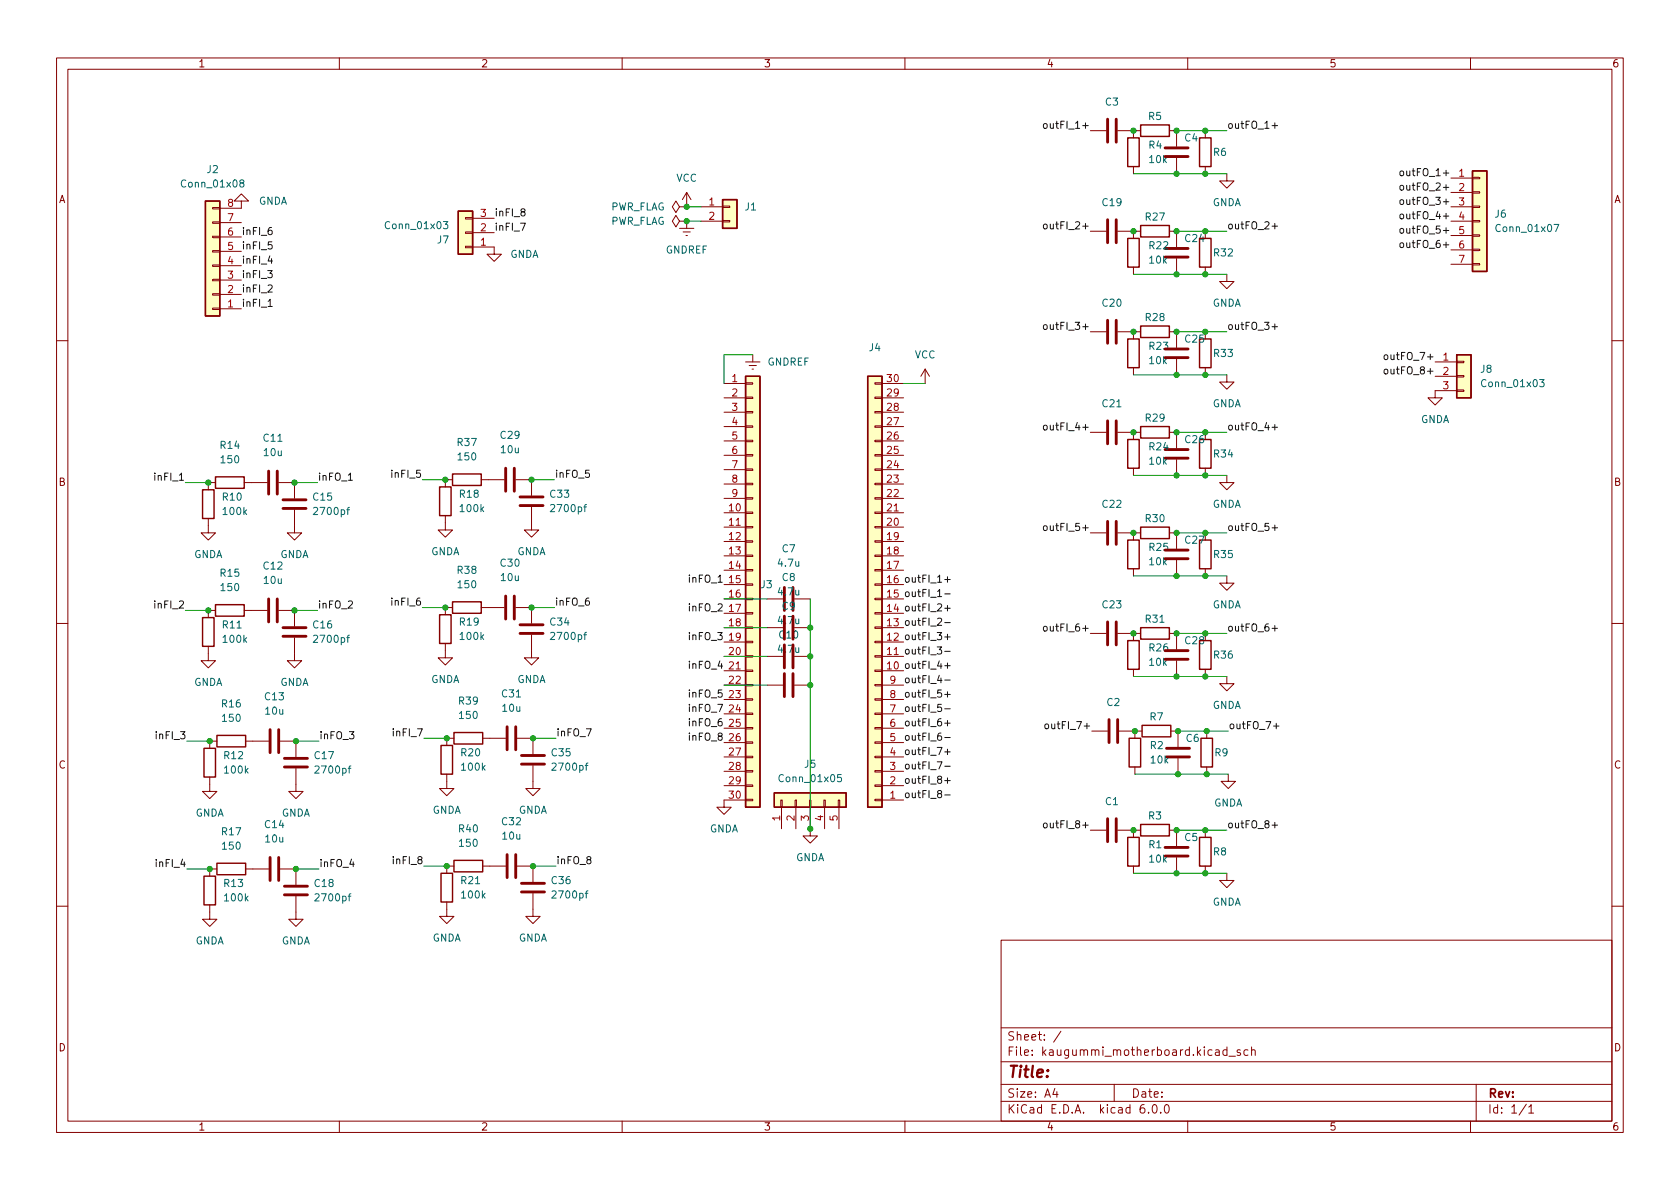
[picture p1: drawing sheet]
<svg xmlns="http://www.w3.org/2000/svg" width="297mm" height="210mm" viewBox="0 0 297 210" stroke-linecap="round" stroke-linejoin="round" font-family="sans-serif">
<g fill="none" stroke="#840000" stroke-width=".18">
<path d="M10 10.2h277v190.1h-277zM12 12.2h273v186.1h-273zM60 10.2v2M110 10.2v2M160 10.2v2M210 10.2v2M260 10.2v2M37.6 36.7h1.3v.3h-1.3zM37.6 39.2h1.3v.3h-1.3zM38.9 39.4h3.8M42.7 35.6h1.2l-1.2-1.3-1.3 1.3h1.3v1.2h-3.8M82.3 38.5h1.3v.2h-1.3z"/>
<path d="M83.6 38.6h3.8M120.1 36.6l-.6-1-.6 1 .6 1 .6-1h1.3M120.1 39.1l-.6-1-.6 1 .6 1 .6-1h1.3M121.4 36.6h.1M121.4 39.1h.1M121.4 34v2.6M121.4 39.1v1.3M121.4 34l-.8 1.3M121.4 34l.8 1.3M124 36.6h3.8M124 39.1h3.8M127.8 39h1.2v.2h-1.2z"/>
<path d="M127.8 36.4h1.2v.3h-1.2zM192.8 23.1h2.8M197.6 23.1h4.1M200.4 23.1v1.3M200.4 29.5v1.2M206.8 23.1h1.2v2.8M208 27.9v2.8M213.1 23.1v1.3M213.1 29.5v1.2M216.9 30.7v1.3h1.3l-1.3 1.3-1.3-1.3h1.3M256.5 36.6h3.8M256.5 39.1h3.8"/>
<path d="M256.5 31.5h3.8M256.5 34h3.8M260.3 39h1.3v.2h-1.3zM260.3 36.4h1.3v.3h-1.3zM260.3 33.9h1.3v.3h-1.3zM260.3 31.4h1.3v.2h-1.3zM37.6 41.8h1.3v.2h-1.3zM37.6 44.3h1.3v.3h-1.3zM37.6 46.9h1.3v.2h-1.3zM37.6 49.4h1.3v.3h-1.3zM37.6 51.9h1.3v.3h-1.3zM37.6 54.5h1.3v.2h-1.3z"/>
<path d="M38.9 54.6h3.8M38.9 52.1h3.8M38.9 49.5h3.8M38.9 47h3.8M38.9 44.4h3.8M38.9 41.9h3.8M82.3 41h1.3v.3h-1.3zM82.3 43.6h1.3v.2h-1.3zM83.6 43.7h3.8v1.3h1.2l-1.2 1.2-1.3-1.2h1.3M83.6 41.1h3.8M120.1 40.4h2.6M120.8 41h1.2"/>
<path d="M121.3 41.7h.2M192.8 58.7h2.8M192.8 40.9h2.8M197.6 58.7h4.1M197.6 40.9h4.1M200.4 40.9v1.3M200.4 47.2v1.3M200.4 58.7v1.2M206.8 40.9h1.2v2.8M206.8 58.7h1.2v2.8M208 45.7v2.8M213.1 47.2v1.3"/>
<path d="M216.9 48.5v1.3h1.3l-1.3 1.2-1.3-1.2h1.3M256.5 41.7h3.8M256.5 44.2h3.8M256.5 46.7h3.8M260.3 46.6h1.3v.3h-1.3zM260.3 44.1h1.3v.2h-1.3zM260.3 41.5h1.3v.3h-1.3zM10 60.2h2M128 67.8h3.8M128 70.4h3.8M128 72.9h3.8M128 75.4h3.8"/>
<path d="M128 78h3.8M131.8 77.8h1.3v.3h-1.3zM131.8 75.3h1.3v.3h-1.3zM131.8 72.8h1.3v.2h-1.3zM131.8 70.2h1.3v.3h-1.3zM131.8 67.7h1.3v.2h-1.3zM131.8 64h2.6M132.5 64.6h1.2M133 65.3h.2M133.1 62.7v1.3M154.7 67.7h1.3v.2h-1.3zM154.7 70.2h1.3v.3h-1.3z"/>
<path d="M154.7 72.8h1.3v.2h-1.3zM154.7 75.3h1.3v.3h-1.3zM154.7 77.8h1.3v.3h-1.3zM156 67.8h3.8M156 70.4h3.8M156 72.9h3.8M156 75.4h3.8M156 78h3.8M163.6 65.3l-.8 1.2M163.6 65.3v2.5M163.6 65.3l.7 1.2M192.8 76.4h2.8"/>
<path d="M197.6 76.4h4.1M200.4 65v1.3M200.4 76.4v1.3M206.8 76.4h1.2v2.8M208 63.5v2.8M213.1 65v1.3M216.9 66.3v1.3h1.3l-1.3 1.2-1.3-1.2h1.3M253.7 64h3.9M253.7 66.5h3.9M257.6 69h1.2v.2h-1.2zM257.6 66.4h1.2v.3h-1.2zM257.6 63.9h1.2v.2h-1.2z"/>
<path d="M257.6 69.1h-3.9v1.3h1.3l-1.3 1.2-1.2-1.2h1.2M285 60.2h2M36.8 91.7v2.5h1.3l-1.3 1.3-1.2-1.3h1.2M38.1 85.3h-1.3v1.3M43.2 85.3h4M49.3 85.3h2.8v2.8M52.1 90.2v4h1.2l-1.2 1.3-1.3-1.3h1.3M78.7 91.2v2.5h1.3l-1.3 1.3-1.2-1.3h1.2M80 84.8h-1.3v1.3M85.1 84.8h4.1M91.2 84.8h2.8v2.8M94 89.7v4h1.2l-1.2 1.3-1.3-1.3h1.3"/>
<path d="M128 90.7h3.8M128 93.2h3.8M128 95.8h3.8M128 98.3h3.8M128 80.5h3.8M128 83.1h3.8M128 85.6h3.8M128 88.1h3.8M131.8 98.2h1.3v.2h-1.3zM131.8 95.6h1.3v.3h-1.3zM131.8 93.1h1.3v.2h-1.3zM131.8 90.5h1.3v.3h-1.3z"/>
<path d="M131.8 88h1.3v.3h-1.3zM131.8 85.5h1.3v.2h-1.3zM131.8 82.9h1.3v.3h-1.3zM131.8 80.4h1.3v.2h-1.3zM154.7 80.4h1.3v.2h-1.3zM154.7 82.9h1.3v.3h-1.3zM154.7 85.5h1.3v.2h-1.3zM154.7 88h1.3v.3h-1.3zM154.7 90.5h1.3v.3h-1.3zM154.7 93.1h1.3v.2h-1.3zM154.7 95.6h1.3v.3h-1.3zM154.7 98.2h1.3v.2h-1.3z"/>
<path d="M156 90.7h3.8M156 93.2h3.8M156 95.8h3.8M156 98.3h3.8M156 80.5h3.8M156 83.1h3.8M156 85.6h3.8M156 88.1h3.8M192.8 94.2h2.8M197.6 94.2h4.1M200.4 82.8v1.3M200.4 94.2v1.3"/>
<path d="M206.8 94.2h1.2v2.8M208 81.3v2.8M208 99.1v2.7M213.1 82.8v1.3M216.9 84.1v1.2h1.3l-1.3 1.3-1.3-1.3h1.3M10 110.2h2M36.8 114.3v2.5h1.3l-1.3 1.3-1.2-1.3h1.2M38.1 107.9h-1.3v1.3M43.2 107.9h4M49.3 107.9h2.8v2.8M52.1 112.8v4h1.2l-1.2 1.3-1.3-1.3h1.3M78.7 113.8v2.5h1.3l-1.3 1.3-1.2-1.3h1.2"/>
<path d="M80 107.4h-1.3v1.3M85.1 107.4h4.1M91.2 107.4h2.8v2.8M94 112.3v4h1.2l-1.2 1.3-1.3-1.3h1.3M128 100.8h3.8M128 103.4h3.8M128 105.9h3.8M128 108.5h3.8M128 111h3.8M128 113.5h3.8M128 116.1h3.8M128 118.6h3.8"/>
<path d="M131.8 118.5h1.3v.2h-1.3zM131.8 115.9h1.3v.3h-1.3zM131.8 113.4h1.3v.3h-1.3zM131.8 110.9h1.3v.2h-1.3zM131.8 108.3h1.3v.3h-1.3zM131.8 105.8h1.3v.2h-1.3zM131.8 103.2h1.3v.3h-1.3zM131.8 100.7h1.3v.3h-1.3zM135.6 105.9h2.8M135.6 111h2.8M135.6 116.1h2.8M140.5 105.9h2.8"/>
<path d="M140.5 111h2.8M140.5 116.1h2.8M154.7 100.7h1.3v.3h-1.3zM154.7 103.2h1.3v.3h-1.3zM154.7 105.8h1.3v.2h-1.3zM154.7 108.3h1.3v.3h-1.3zM154.7 110.9h1.3v.2h-1.3zM154.7 113.4h1.3v.3h-1.3zM154.7 115.9h1.3v.3h-1.3zM154.7 118.5h1.3v.2h-1.3zM156 100.8h3.8M156 103.4h3.8"/>
<path d="M156 105.9h3.8M156 108.5h3.8M156 111h3.8M156 113.5h3.8M156 116.1h3.8M156 118.6h3.8M192.8 112h2.8M197.6 112h4.1M200.4 100.6v1.2M200.4 112v1.3M200.4 118.4v1.2M206.8 112h1.2v2.8"/>
<path d="M208 116.8v2.8M213.1 100.6v1.2M213.1 118.4v1.2M216.9 119.6v1.3h1.3l-1.3 1.3-1.3-1.3h1.3M216.9 101.8v1.3h1.3l-1.3 1.3-1.3-1.3h1.3M285 110.2h2M37.1 137.4v2.5h1.3l-1.3 1.3-1.3-1.3h1.3M38.4 131.1h-1.3v1.2M43.4 131.1h4.1M49.5 131.1h2.8v2.8M52.3 135.9v4h1.3l-1.3 1.3-1.2-1.3h1.2M79 136.9v2.5h1.3l-1.3 1.3-1.3-1.3h1.3"/>
<path d="M80.3 130.6h-1.3v1.2M85.3 130.6h4.1M91.4 130.6h2.8v2.7M94.2 135.4v4h1.3l-1.3 1.3-1.2-1.3h1.2M128 121.2h3.8M128 123.7h3.8M128 126.2h3.8M128 128.8h3.8M128 131.3h3.8M128 133.9h3.8M128 136.4h3.8M128 138.9h3.8"/>
<path d="M131.8 138.8h1.3v.3h-1.3zM131.8 136.3h1.3v.2h-1.3zM131.8 133.7h1.3v.3h-1.3zM131.8 131.2h1.3v.2h-1.3zM131.8 128.6h1.3v.3h-1.3zM131.8 126.1h1.3v.3h-1.3zM131.8 123.6h1.3v.2h-1.3zM131.8 121h1.3v.3h-1.3zM135.6 121.2h2.8M140.5 121.2h2.8M154.7 121h1.3v.3h-1.3zM154.7 123.6h1.3v.2h-1.3z"/>
<path d="M154.7 126.1h1.3v.3h-1.3zM154.7 128.6h1.3v.3h-1.3zM154.7 131.2h1.3v.2h-1.3zM154.7 133.7h1.3v.3h-1.3zM154.7 136.3h1.3v.2h-1.3zM154.7 138.8h1.3v.3h-1.3zM156 121.2h3.8M156 123.7h3.8M156 126.2h3.8M156 128.8h3.8M156 131.3h3.8M156 133.9h3.8"/>
<path d="M156 136.4h3.8M156 138.9h3.8M193 129.3h2.8M197.9 129.3h4M200.7 129.3v1.3M200.7 135.6v1.3M207 129.3h1.3v2.8M208.3 134.1v2.8M213.4 129.3v1.3M213.4 135.6v1.3M217.2 136.9v1.3h1.2l-1.2 1.2-1.3-1.2h1.3M38.4 153.7h-1.3v1.2"/>
<path d="M43.4 153.7h4.1M49.5 153.7h2.8v2.8M52.3 158.5v4.1h1.3l-1.3 1.2-1.2-1.2h1.2M79 159.5v2.5h1.3l-1.3 1.3-1.3-1.3h1.3M80.3 153.2h-1.3v1.2M85.3 153.2h4.1M91.4 153.2h2.8v2.8M94.2 158v4h1.3l-1.3 1.3-1.2-1.3h1.2M131.8 141.3h1.3v.3h-1.3zM131.8 141.5h-3.8v1.2h1.3l-1.3 1.3-1.3-1.3h1.3M138 141.5h.3v1.2h-.3zM138.2 142.7v3.9"/>
<path d="M140.6 141.5h.2v1.2h-.2zM140.7 142.7v3.9M143.1 141.5h.3v1.2h-.3zM143.3 142.7v5.1h1.2l-1.2 1.3-1.3-1.3h1.3M145.7 141.5h.2v1.2h-.2zM145.8 142.7v3.9M148.2 141.5h.3v1.2h-.3zM148.3 142.7v3.9M154.7 141.3h1.3v.3h-1.3zM156 141.5h3.8M192.8 146.8h2.8M197.6 146.8h4.1"/>
<path d="M200.4 146.8v1.3M200.4 153.2v1.2M206.8 146.8h1.2v2.8M208 151.6v2.8M213.1 146.8v1.3M213.1 153.2v1.2M216.9 154.4v1.3h1.3l-1.3 1.3-1.3-1.3h1.3M10 160.2h2M37.1 160v2.6h1.3l-1.3 1.2-1.3-1.2h1.3M177 166.3h108v32h-108zM285 160.2h2M60 198.3v2"/>
<path d="M110 198.3v2M160 198.3v2M177 194.8h108M177 191.8h108M177 187.8h108M177 181.8h108M186.5 192.5l-.4 1h1M186.9 193v1M187.6 182.4l-1.3 1.9M197 191.8v3M202.3 195.3a.59 .59 0 0 0-.7 .7v.5l.1 .3h.4l.3-.1v-.5l-.1-.2-.4-.1-.3 .3M203.1 196.7v.1"/>
<path d="M203.9 195.4l.2-.1a.81 .81 0 0 1 .6 .7 .81 .81 0 0 1-.3 .8h-.2a.81 .81 0 0 1-.6-.6 .81 .81 0 0 1 .3-.8zM205.2 196.7v.1M206.1 195.4l.1-.1a.81 .81 0 0 1 .6 .7 .81 .81 0 0 1-.3 .8h-.1a.81 .81 0 0 1-.6-.6 .81 .81 0 0 1 .3-.8zM210 198.3v2M216.9 185.7l-.4-.1-.3 .3v.4l.2 .3h.5M216.9 185.1v1.5M217.3 186.8h1.1M219.3 185.7l-.4-.1-.2 .2 .1 .3 .5 .1v.4h-.6M220.6 185.7l-.4-.1-.3 .3v.4l.2 .3h.5M221.3 185.8l.2-.2 .4 .1v.9M221.3 185.1v1.5M260 198.3v2"/>
<path d="M261 191.8v6.5M269.9 195.3l-1.3 1.9M270.3 195.8l.4-.5v1.5M270.3 196.8h.9"/>
</g>
<g fill="none" stroke="#840000" stroke-width=".25">
<path d="M36.3 35.6h2.6v20.3h-2.6zM81 37.3h2.6v7.7h-2.6zM127.8 35.3h2.5v5.1h-2.5zM199.4 24.4h2v5.1h-2zM201.7 22.1h5.1v2h-5.1zM201.7 39.9h5.1v2h-5.1zM212.1 24.4h2v5.1h-2zM260.3 30.2h2.6v17.8h-2.6zM199.4 42.2h2v5h-2zM199.4 59.9h2v5.1h-2zM201.7 57.7h5.1v2h-5.1zM212.1 59.9h2v5.1h-2z"/>
<path d="M212.1 42.2h2v5h-2zM131.8 66.5h2.6v76.2h-2.6zM153.4 66.5h2.6v76.2h-2.6zM199.4 77.7h2v5.1h-2zM201.7 75.4h5.1v2.1h-5.1zM212.1 77.7h2v5.1h-2zM257.6 62.7h2.5v7.7h-2.5zM35.8 86.6h2v5.1h-2zM38.1 84.3h5.1v2.1h-5.1zM77.7 86.1h2.1v5.1h-2.1zM80 83.8h5.1v2h-5.1zM199.4 95.5h2v5.1h-2z"/>
<path d="M201.7 93.2h5.1v2h-5.1zM212.1 95.5h2v5.1h-2zM35.8 109.2h2v5.1h-2zM38.1 106.9h5.1v2.1h-5.1zM77.7 108.7h2.1v5.1h-2.1zM80 106.4h5.1v2.1h-5.1zM199.4 113.3h2v5.1h-2zM201.7 111h5.1v2h-5.1zM212.1 113.3h2v5.1h-2zM36.1 132.3h2v5.1h-2zM38.4 130h5v2.1h-5zM78 131.8h2v5.1h-2z"/>
<path d="M80.3 129.5h5v2.1h-5zM199.6 130.6h2.1v5h-2.1zM201.9 128.3h5.1v2h-5.1zM212.3 130.6h2.1v5h-2.1zM36.1 154.9h2v5.1h-2zM38.4 152.6h5v2.1h-5zM78 154.4h2v5.1h-2zM80.3 152.1h5v2.1h-5zM136.9 140.2h12.7v2.5h-12.7zM199.4 148.1h2v5.1h-2zM201.7 145.8h5.1v2h-5.1zM212.1 148.1h2v5.1h-2z"/>
</g>
<g fill="none" stroke="#840000" stroke-width=".51">
<path d="M195.8 21.1v4M195.8 38.9v4M197.4 21.1v4M197.4 38.9v4M206 27.7h4.1M206 26.2h4.1M195.8 56.6v4.1M197.4 56.6v4.1M206 45.5h4.1M206 43.9h4.1M195.8 74.4v4.1M197.4 74.4v4.1"/>
<path d="M206 79.5h4.1M206 63.2h4.1M206 61.7h4.1M47.5 83.3v4.1M49 83.3v4.1M50 88.4h4.1M50 89.9h4.1M89.4 82.8v4.1M90.9 82.8v4.1M91.9 87.9h4.1M91.9 89.4h4.1M195.8 92.2v4.1"/>
<path d="M197.4 92.2v4.1M206 98.8h4.1M206 97.3h4.1M206 81h4.1M47.5 105.9v4.1M49 105.9v4.1M50 111h4.1M50 112.5h4.1M89.4 105.4v4.1M90.9 105.4v4.1M91.9 110.5h4.1M91.9 112h4.1"/>
<path d="M138.7 103.9v4M138.7 109v4M138.7 114v4.1M138.7 119.1v4.1M140.2 103.9v4M140.2 109v4M140.2 114v4.1M140.2 119.1v4.1M195.8 110v4M197.4 110v4M206 116.6h4.1M206 115.1h4.1"/>
<path d="M47.8 129v4.1M49.3 129v4.1M50.3 134.1h4.1M50.3 135.6h4.1M89.7 128.5v4.1M91.2 128.5v4.1M92.2 133.6h4.1M92.2 135.1h4.1M196.1 127.2v4.1M197.6 127.2v4.1M206.2 133.9h4.1M206.2 132.3h4.1"/>
<path d="M47.8 151.6v4.1M49.3 151.6v4.1M50.3 156.7h4.1M50.3 158.2h4.1M89.7 151.1v4.1M91.2 151.1v4.1M92.2 156.2h4.1M92.2 157.7h4.1M195.8 144.8v4M197.4 144.8v4M206 151.4h4.1M206 149.9h4.1"/>
</g>
<g fill="none" stroke="#006464" stroke-width=".18">
<path d="M42.6 32.4l-.2-.3 .1-.2 .1-.1 .4 .1 .1 .2v.1l-.6 .2-.1 .2v.2l.2 .3h.3l.2-.3v-.3l-.2-.1M78.4 39.2h.8l-.4 .5 .3 .1v.5l-.2 .1-.5-.1M274.8 39.7h.8l-.5 1.3M272.2 67.1h.8l-.4 .5 .3 .1v.6l-.1 .1-.6-.1M61.3 90.1h.5M61.8 89.7l-.3 .2v1.1M103.2 89.6h.5M103.7 89.2l-.3 .2v1.1M61.3 112.8h.5M61.8 112.3l-.3 .2v1.1M103.2 112.2h.5M103.7 111.8l-.3 .2v1.1"/>
<path d="M61.6 135.9h.4M62 135.4l-.3 .2v1.1M103.5 135.4h.5M104 134.9l-.3 .2v1.1M148.7 137h-.6v.6l.1-.1h.5l.1 .2-.1 .4-.2 .1-.4-.1M61.6 158.5h.4M62 158l-.3 .2v1.1M103.5 158h.5M104 157.5l-.3 .2v1.1"/>
</g>
<g fill="#ffffc2" stroke="#ffffc2" stroke-width=".18">
<path d="M136.9 140.2h12.7v2.5h-12.7z"/>
<path d="M81 37.3h2.6v7.7h-2.6z"/>
<path d="M257.6 62.7h2.5v7.7h-2.5z"/>
<path d="M131.8 66.5h2.6v76.2h-2.6z"/>
<path d="M153.4 66.5h2.6v76.2h-2.6z"/>
<path d="M127.8 35.3h2.5v5.1h-2.5z"/>
<path d="M260.3 30.2h2.6v17.8h-2.6z"/>
<path d="M36.3 35.6h2.6v20.3h-2.6z"/>
</g>
<g fill="none" stroke="#0f0f0f" stroke-width=".18">
<path d="M92 39.5h.9l-.5 1.2M184.6 39.7l.3-.1 .3 .3v.3l-.3 .3-.3-.1-.1-.2zM184.6 21.9h.3l.3 .2v.4l-.3 .2-.3-.1-.1-.1zM224.9 22.2h1M224.9 40h1M225.4 21.7v1M225.4 39.5v1M247.6 30.3l.3-.1 .3 .3v.3l-.3 .3-.3-.1-.1-.2zM247.6 35.4l.3-.1 .3 .3v.3l-.3 .3-.3-.1-.1-.2zM247.6 32.8h.3l.3 .2v.4l-.3 .2h-.3l-.1-.2zM247.6 37.9h.3l.3 .2v.4l-.3 .2-.3-.1-.1-.1zM47.4 50.5l.5-.1 .2 .3-.8 1h.8"/>
<path d="M47.4 54.2h.7M47.7 45.2l-.3 1h.8M184.6 57.5l.3-.1 .3 .3v.3l-.3 .3-.3-.1-.1-.2zM224.9 57.8h1M225.4 57.3v1M247.6 43l.3-.1 .3 .3v.3l-.3 .3-.3-.1-.1-.2zM247.6 40.5l.3-.1 .3 .2v.4l-.3 .2h-.3l-.1-.2zM184.6 75.3l.3-.1 .3 .2v.4l-.3 .2h-.3l-.1-.2zM224.9 75.6h1M225.4 75.1v.9M244.8 62.8l.3-.1 .3 .3v.4l-.3 .2-.3-.1-.1-.1zM244.8 65.3h.3l.3 .2v.4l-.3 .2h-.3l-.1-.2z"/>
<path d="M61.6 84.9h.7M184.6 93h.3l.3 .2v.4l-.3 .2h-.3l-.1-.2zM224.9 93.3h1M225.4 92.9v.9M167 115.2h1M167 105h1M167 110.1h1M167 112.6h1M167 107.6h1M167 102.5h1M167 117.7h1M167.5 102v1"/>
<path d="M167.5 107.1v.9M167.5 112.2v.9M167.5 117.2v1M184.6 110.8h.3l.3 .2v.4l-.3 .2-.3-.1-.1-.1zM224.9 111.1h1M225.4 110.6v1M167 125.3h1M167 135.5h1M167 138h1M167 127.9h1M167 120.3h1M167 133h1"/>
<path d="M167 130.4h1M167 122.8h1M167.5 122.3v1M167.5 127.4v1M167.5 132.5v.9M167.5 137.6v.9M184.9 128.1l.3-.1 .2 .3v.3l-.2 .3-.3-.1-.2-.2zM225.2 128.4h.9M225.7 127.9v1M167 140.6h1M184.6 145.6l.3-.1 .3 .3v.4l-.3 .2-.3-.1-.1-.1zM224.9 145.9h1"/>
<path d="M225.4 145.4v1"/>
</g>
<g fill="none" stroke="#009600" stroke-width=".18">
<path d="M121.4 36.6h2.6M121.4 39.1h2.6M200.4 30.7h16.5M208 23.1h8.9M200.4 48.5h16.5M208 58.7h8.9M208 40.9h8.9M133.1 62.7h-5.1v5.1M159.8 67.8h3.8M200.4 66.3h16.5M208 76.4h8.9M32.8 85.3h4"/>
<path d="M52.1 85.3h4M74.7 84.8h4M94 84.8h4M200.4 84.1h16.5M208 94.2h8.9M32.8 107.9h4M52.1 107.9h4M74.7 107.4h4M94 107.4h4M128 105.9h7.6M128 111h7.6M128 116.1h7.6"/>
<path d="M143.3 105.9v40.7M200.4 101.8h16.5M200.4 119.6h16.5M208 112h8.9M33 131.1h4.1M52.3 131.1h4.1M74.9 130.6h4.1M94.2 130.6h4.1M128 121.2h7.6M200.7 136.9h16.5M208.3 129.3h8.9M33 153.7h4.1"/>
<path d="M52.3 153.7h4.1M74.9 153.2h4.1M94.2 153.2h4.1M200.4 154.4h16.5M208 146.8h8.9"/>
</g>
<g fill="#009600" stroke="#009600" stroke-width=".18">
<circle cx="213.1" cy="23.1" r=".46"/>
<circle cx="208" cy="30.7" r=".46"/>
<circle cx="213.1" cy="84.1" r=".46"/>
<circle cx="208" cy="76.4" r=".46"/>
<circle cx="208" cy="84.1" r=".46"/>
<circle cx="213.1" cy="76.4" r=".46"/>
<circle cx="213.1" cy="40.9" r=".46"/>
<circle cx="213.1" cy="30.7" r=".46"/>
<circle cx="200.4" cy="23.1" r=".46"/>
<circle cx="208" cy="23.1" r=".46"/>
<circle cx="213.1" cy="66.3" r=".46"/>
<circle cx="213.1" cy="58.7" r=".46"/>
<circle cx="208" cy="48.5" r=".46"/>
<circle cx="208" cy="40.9" r=".46"/>
<circle cx="213.1" cy="48.5" r=".46"/>
<circle cx="200.4" cy="40.9" r=".46"/>
<circle cx="200.4" cy="76.4" r=".46"/>
<circle cx="200.4" cy="58.7" r=".46"/>
<circle cx="208" cy="58.7" r=".46"/>
<circle cx="208" cy="66.3" r=".46"/>
<circle cx="200.7" cy="129.3" r=".46"/>
<circle cx="213.4" cy="136.9" r=".46"/>
<circle cx="208.3" cy="129.3" r=".46"/>
<circle cx="208.3" cy="136.9" r=".46"/>
<circle cx="213.1" cy="146.8" r=".46"/>
<circle cx="208" cy="146.8" r=".46"/>
<circle cx="200.4" cy="146.8" r=".46"/>
<circle cx="213.1" cy="119.6" r=".46"/>
<circle cx="208" cy="119.6" r=".46"/>
<circle cx="213.4" cy="129.3" r=".46"/>
<circle cx="200.4" cy="112" r=".46"/>
<circle cx="200.4" cy="94.2" r=".46"/>
<circle cx="213.1" cy="101.8" r=".46"/>
<circle cx="213.1" cy="94.2" r=".46"/>
<circle cx="208" cy="101.8" r=".46"/>
<circle cx="208" cy="94.2" r=".46"/>
<circle cx="208" cy="112" r=".46"/>
<circle cx="213.1" cy="112" r=".46"/>
<circle cx="208" cy="154.4" r=".46"/>
<circle cx="213.1" cy="154.4" r=".46"/>
<circle cx="52.3" cy="153.7" r=".46"/>
<circle cx="79" cy="153.2" r=".46"/>
<circle cx="94.2" cy="153.2" r=".46"/>
<circle cx="79" cy="130.6" r=".46"/>
<circle cx="94.2" cy="130.6" r=".46"/>
<circle cx="143.3" cy="121.2" r=".46"/>
<circle cx="143.3" cy="146.6" r=".46"/>
<circle cx="143.3" cy="116.1" r=".46"/>
<circle cx="143.3" cy="111" r=".46"/>
<circle cx="37.1" cy="153.7" r=".46"/>
<circle cx="36.8" cy="107.9" r=".46"/>
<circle cx="37.1" cy="131.1" r=".46"/>
<circle cx="52.3" cy="131.1" r=".46"/>
<circle cx="78.7" cy="84.8" r=".46"/>
<circle cx="52.1" cy="85.3" r=".46"/>
<circle cx="36.8" cy="85.3" r=".46"/>
<circle cx="52.1" cy="107.9" r=".46"/>
<circle cx="78.7" cy="107.4" r=".46"/>
<circle cx="94" cy="107.4" r=".46"/>
<circle cx="94" cy="84.8" r=".46"/>
<circle cx="121.4" cy="36.6" r=".46"/>
<circle cx="121.4" cy="39.1" r=".46"/>
</g>
<text font-size="2.8" fill="#840000" x="178" y="190.6">Title:</text>
<g font-size="2.1" fill="#840000">
<text x="178" y="184">Sheet: /</text>
<text x="178" y="186.7">File: kaugummi_motherboard.kicad_sch</text>
<text x="178" y="196.9">KiCad E.D.A. kicad 6.0.0</text>
<text x="178" y="194.1">Size: A4</text>
<text x="200" y="194.1">Date:</text>
<text x="263" y="194.1">Rev:</text>
<text x="263" y="196.9">Id: 1/1</text>
</g>
<g font-size="1.8" fill="#840000">
<text x="35" y="11.9">1</text>
<text x="85" y="11.9">2</text>
<text x="135" y="11.9">3</text>
<text x="185" y="11.9">4</text>
<text x="235" y="11.9">5</text>
<text x="285" y="11.9">6</text>
<text x="10.3" y="35.9">A</text>
<text x="285.3" y="35.9">A</text>
<text x="209.6" y="42.8">C24</text>
<text x="10.3" y="85.9">B</text>
<text x="285.3" y="85.9">B</text>
<text x="209.6" y="113.9">C28</text>
<text x="10.3" y="135.9">C</text>
<text x="285.3" y="135.9">C</text>
<text x="10.3" y="185.9">D</text>
<text x="285.3" y="185.9">D</text>
<text x="35" y="199.9">1</text>
<text x="85" y="199.9">2</text>
<text x="135" y="199.9">3</text>
<text x="185" y="199.9">4</text>
<text x="235" y="199.9">5</text>
<text x="285" y="199.9">6</text>
</g>
<g font-size="1.8" fill="#0f0f0f">
<text x="185.5" y="22.8">outFI_1+</text>
<text x="216.9" y="22.8">outFO_1+</text>
<text x="248.3" y="31.1">outFO_1+</text>
<text x="248.3" y="33.7">outFO_2+</text>
<text x="42.7" y="41.6">inFI_6</text>
<text x="87.4" y="40.8">inFI_7</text>
<text x="87.4" y="38.3">inFI_8</text>
<text x="185.5" y="40.5">outFI_2+</text>
<text x="216.9" y="40.5">outFO_2+</text>
<text x="248.3" y="41.3">outFO_5+</text>
<text x="248.3" y="36.2">outFO_3+</text>
<text x="248.3" y="38.8">outFO_4+</text>
<text x="42.7" y="44.1">inFI_5</text>
<text x="42.7" y="46.6">inFI_4</text>
<text x="248.3" y="43.8">outFO_6+</text>
<text x="42.7" y="49.2">inFI_3</text>
<text x="42.7" y="51.7">inFI_2</text>
<text x="42.7" y="54.3">inFI_1</text>
<text x="185.5" y="58.3">outFI_3+</text>
<text x="216.9" y="58.3">outFO_3+</text>
<text x="245.5" y="63.7">outFO_7+</text>
<text x="245.5" y="66.2">outFO_8+</text>
<text x="185.5" y="76.1">outFI_4+</text>
<text x="216.9" y="76.1">outFO_4+</text>
<text x="27.7" y="85">inFI_1</text>
<text x="56.1" y="85">inFO_1</text>
<text x="69.6" y="84.5">inFI_5</text>
<text x="98" y="84.5">inFO_5</text>
<text x="185.5" y="93.9">outFI_5+</text>
<text x="216.9" y="93.9">outFO_5+</text>
<text x="27.7" y="107.6">inFI_2</text>
<text x="56.1" y="107.6">inFO_2</text>
<text x="69.6" y="107.1">inFI_6</text>
<text x="98" y="107.1">inFO_6</text>
<text x="122" y="103">inFO_1</text>
<text x="156.9" y="105.7">15 outFI_1-</text>
<text x="156.9" y="103.1">16 outFI_1+</text>
<text x="122" y="113.2">inFO_3</text>
<text x="122" y="108.1">inFO_2</text>
<text x="156.9" y="113.3">12 outFI_3+</text>
<text x="156.9" y="110.7">13 outFI_2-</text>
<text x="156.9" y="108.2">14 outFI_2+</text>
<text x="185.5" y="111.7">outFI_6+</text>
<text x="216.9" y="111.7">outFO_6+</text>
<text x="122" y="118.3">inFO_4</text>
<text x="156.9" y="118.4">10 outFI_4+</text>
<text x="156.9" y="115.8">11 outFI_3-</text>
<text x="122" y="123.3">inFO_5</text>
<text x="122" y="125.9">inFO_7</text>
<text x="159.8" y="125.9">outFI_5-</text>
<text x="159.8" y="120.8">outFI_4-</text>
<text x="159.8" y="123.3">outFI_5+</text>
<text x="27.9" y="130.7">inFI_3</text>
<text x="56.4" y="130.7">inFO_3</text>
<text x="69.8" y="130.2">inFI_7</text>
<text x="98.3" y="130.2">inFO_7</text>
<text x="122" y="128.4">inFO_6</text>
<text x="122" y="131">inFO_8</text>
<text x="159.8" y="128.4">outFI_6+</text>
<text x="159.8" y="131">outFI_6-</text>
<text x="185.7" y="128.9">outFI_7+</text>
<text x="217.2" y="128.9">outFO_7+</text>
<text x="159.8" y="136">outFI_7-</text>
<text x="159.8" y="133.5">outFI_7+</text>
<text x="159.8" y="141.1">outFI_8-</text>
<text x="159.8" y="138.6">outFI_8+</text>
<text x="185.5" y="146.5">outFI_8+</text>
<text x="216.9" y="146.5">outFO_8+</text>
<text x="27.9" y="153.3">inFI_4</text>
<text x="56.4" y="153.3">inFO_4</text>
<text x="69.8" y="152.8">inFI_8</text>
<text x="98.3" y="152.8">inFO_8</text>
</g>
<g font-size="1.8" fill="#006464">
<text x="195.5" y="18.7">C3</text>
<text x="203.1" y="21.2">R5</text>
<text x="203.1" y="26.3">R4</text>
<text x="203.3" y="28.8">10k</text>
<text x="209.5" y="25">C4</text>
<text x="214.6" y="27.6">R6</text>
<text x="32.4" y="33.1">Conn_01x08</text>
<text x="36.6" y="30.6">J2</text>
<text x="119.5" y="32.1">VCC</text>
<text x="45.7" y="36.2">GNDA</text>
<text x="68.4" y="40.5">Conn_01x03</text>
<text x="107.8" y="37.2">PWR_FLAG</text>
<text x="107.8" y="39.7">PWR_FLAG</text>
<text x="131.8" y="37.2">J1</text>
<text x="195" y="36.4">C19</text>
<text x="202.6" y="39">R27</text>
<text x="214.3" y="36.4">GNDA</text>
<text x="264.3" y="38.5">J6</text>
<text x="264.8" y="41">Conn_01x07</text>
<text x="77.4" y="43">J7</text>
<text x="90.1" y="45.6">GNDA</text>
<text x="117.7" y="44.8">GNDREF</text>
<text x="203.2" y="44.1">R22</text>
<text x="203.3" y="46.6">10k</text>
<text x="214.7" y="45.3">R32</text>
<text x="195" y="54.2">C20</text>
<text x="202.6" y="56.8">R28</text>
<text x="214.3" y="54.2">GNDA</text>
<text x="135.7" y="64.6">GNDREF</text>
<text x="153.7" y="62.1">J4</text>
<text x="161.7" y="63.4">VCC</text>
<text x="203.2" y="61.8">R23</text>
<text x="203.3" y="64.4">10k</text>
<text x="209.6" y="60.6">C25</text>
<text x="214.7" y="63.1">R33</text>
<text x="261.8" y="65.9">J8</text>
<text x="262.3" y="68.4">Conn_01x03</text>
<text x="88.5" y="77.6">C29</text>
<text x="195" y="72">C21</text>
<text x="202.6" y="74.5">R29</text>
<text x="214.3" y="72">GNDA</text>
<text x="251.1" y="74.8">GNDA</text>
<text x="39" y="79.4">R14</text>
<text x="39.2" y="81.9">150</text>
<text x="46.6" y="78.1">C11</text>
<text x="46.7" y="80.6">10u</text>
<text x="80.9" y="78.9">R37</text>
<text x="81.1" y="81.4">150</text>
<text x="88.6" y="80.1">10u</text>
<text x="203.2" y="79.6">R24</text>
<text x="203.3" y="82.2">10k</text>
<text x="209.6" y="78.4">C26</text>
<text x="214.7" y="80.9">R34</text>
<text x="39.4" y="88.5">R10</text>
<text x="55.4" y="88.5">C15</text>
<text x="81.3" y="88">R18</text>
<text x="97.3" y="88">C33</text>
<text x="195" y="89.8">C22</text>
<text x="214.3" y="89.8">GNDA</text>
<text x="39.6" y="91.1">100k</text>
<text x="55.8" y="91.1">2700pf</text>
<text x="81.5" y="90.5">100k</text>
<text x="97.7" y="90.5">2700pf</text>
<text x="202.6" y="92.3">R30</text>
<text x="34.2" y="98.7">GNDA</text>
<text x="39" y="102">R15</text>
<text x="46.6" y="100.7">C12</text>
<text x="49.5" y="98.7">GNDA</text>
<text x="76.1" y="98.2">GNDA</text>
<text x="80.9" y="101.5">R38</text>
<text x="88.5" y="100.2">C30</text>
<text x="91.4" y="98.2">GNDA</text>
<text x="137.7" y="100.2">4.7u</text>
<text x="138.3" y="97.7">C7</text>
<text x="203.2" y="97.4">R25</text>
<text x="203.3" y="99.9">10k</text>
<text x="209.6" y="96.1">C27</text>
<text x="214.7" y="98.7">R35</text>
<text x="39.2" y="104.5">150</text>
<text x="46.7" y="103.2">10u</text>
<text x="81.1" y="104">150</text>
<text x="88.6" y="102.7">10u</text>
<text x="134.6" y="104">J3</text>
<text x="137.7" y="105.3">4.7u</text>
<text x="138.3" y="107.8">C9</text>
<text x="138.3" y="102.7">C8</text>
<text x="195" y="107.6">C23</text>
<text x="214.3" y="107.6">GNDA</text>
<text x="39.4" y="111.1">R11</text>
<text x="39.6" y="113.7">100k</text>
<text x="55.4" y="111.1">C16</text>
<text x="55.8" y="113.7">2700pf</text>
<text x="81.3" y="110.6">R19</text>
<text x="81.5" y="113.2">100k</text>
<text x="97.3" y="110.6">C34</text>
<text x="97.7" y="113.2">2700pf</text>
<text x="137.7" y="110.4">4.7u</text>
<text x="137.8" y="112.9">C10</text>
<text x="202.6" y="110.1">R31</text>
<text x="137.7" y="115.4">4.7u</text>
<text x="203.2" y="115.2">R26</text>
<text x="203.3" y="117.7">10k</text>
<text x="214.7" y="116.5">R36</text>
<text x="34.2" y="121.3">GNDA</text>
<text x="39.3" y="125.1">R16</text>
<text x="46.9" y="123.8">C13</text>
<text x="49.5" y="121.3">GNDA</text>
<text x="76.1" y="120.8">GNDA</text>
<text x="81.2" y="124.6">R39</text>
<text x="88.8" y="123.3">C31</text>
<text x="88.9" y="125.9">10u</text>
<text x="91.4" y="120.8">GNDA</text>
<text x="195.7" y="124.8">C2</text>
<text x="214.3" y="125.3">GNDA</text>
<text x="39.4" y="127.6">150</text>
<text x="47" y="126.4">10u</text>
<text x="81.3" y="127.1">150</text>
<text x="203.3" y="127.4">R7</text>
<text x="209.7" y="131.2">C6</text>
<text x="39.7" y="134.2">R12</text>
<text x="39.8" y="136.8">100k</text>
<text x="55.7" y="134.2">C17</text>
<text x="56" y="136.8">2700pf</text>
<text x="81.6" y="133.7">R20</text>
<text x="81.7" y="136.3">100k</text>
<text x="97.6" y="133.7">C35</text>
<text x="97.9" y="136.3">2700pf</text>
<text x="142.3" y="135.8">J5</text>
<text x="203.4" y="132.5">R2</text>
<text x="203.5" y="135">10k</text>
<text x="214.8" y="133.7">R9</text>
<text x="76.4" y="143.9">GNDA</text>
<text x="91.6" y="143.9">GNDA</text>
<text x="138" y="138.3">Conn_01x05</text>
<text x="195.5" y="142.4">C1</text>
<text x="214.6" y="142.6">GNDA</text>
<text x="34.5" y="144.4">GNDA</text>
<text x="39.3" y="147.7">R17</text>
<text x="46.9" y="146.4">C14</text>
<text x="47" y="149">10u</text>
<text x="49.7" y="144.4">GNDA</text>
<text x="81.2" y="147.2">R40</text>
<text x="81.3" y="149.7">150</text>
<text x="88.8" y="145.9">C32</text>
<text x="88.9" y="148.5">10u</text>
<text x="125.4" y="147.2">GNDA</text>
<text x="203.1" y="144.9">R3</text>
<text x="203.1" y="150">R1</text>
<text x="209.5" y="148.7">C5</text>
<text x="39.4" y="150.2">150</text>
<text x="140.7" y="152.3">GNDA</text>
<text x="203.3" y="152.5">10k</text>
<text x="214.6" y="151.3">R8</text>
<text x="39.7" y="156.8">R13</text>
<text x="39.8" y="159.4">100k</text>
<text x="55.7" y="156.8">C18</text>
<text x="56" y="159.4">2700pf</text>
<text x="81.6" y="156.3">R21</text>
<text x="81.7" y="158.9">100k</text>
<text x="97.6" y="156.3">C36</text>
<text x="97.9" y="158.9">2700pf</text>
<text x="214.3" y="160.1">GNDA</text>
<text x="34.5" y="167">GNDA</text>
<text x="49.7" y="167">GNDA</text>
<text x="76.4" y="166.5">GNDA</text>
<text x="91.6" y="166.5">GNDA</text>
</g>
<g font-size="1.8" fill="#a90000">
<text x="258" y="31.2">1</text>
<text x="258" y="33.8">2</text>
<text x="40.3" y="41.7">6</text>
<text x="40.3" y="39.1">7</text>
<text x="40.3" y="36.6">8</text>
<text x="85" y="40.9">2</text>
<text x="85" y="38.3">3</text>
<text x="125.4" y="36.3">1</text>
<text x="125.4" y="38.9">2</text>
<text x="258" y="36.3">3</text>
<text x="258" y="38.9">4</text>
<text x="258" y="41.4">5</text>
<text x="40.3" y="46.7">4</text>
<text x="40.3" y="44.2">5</text>
<text x="85" y="43.4">1</text>
<text x="258" y="43.9">6</text>
<text x="258" y="46.5">7</text>
<text x="40.3" y="51.8">2</text>
<text x="40.3" y="49.3">3</text>
<text x="40.3" y="54.4">1</text>
<text x="255.2" y="63.7">1</text>
<text x="129.4" y="67.6">1</text>
<text x="129.4" y="70.1">2</text>
<text x="156.9" y="70.1">29</text>
<text x="156.9" y="67.6">30</text>
<text x="255.2" y="66.3">2</text>
<text x="255.2" y="68.8">3</text>
<text x="129.4" y="72.6">3</text>
<text x="129.4" y="75.2">4</text>
<text x="129.4" y="77.7">5</text>
<text x="156.9" y="77.7">26</text>
<text x="156.9" y="75.2">27</text>
<text x="156.9" y="72.6">28</text>
<text x="129.4" y="80.3">6</text>
<text x="129.4" y="82.8">7</text>
<text x="156.9" y="82.8">24</text>
<text x="156.9" y="80.3">25</text>
<text x="129.4" y="85.3">8</text>
<text x="129.4" y="87.9">9</text>
<text x="156.9" y="87.9">22</text>
<text x="156.9" y="85.3">23</text>
<text x="128.9" y="90.4">10</text>
<text x="128.9" y="93">11</text>
<text x="128.9" y="95.5">12</text>
<text x="156.9" y="95.5">19</text>
<text x="156.9" y="93">20</text>
<text x="156.9" y="90.4">21</text>
<text x="128.9" y="98">13</text>
<text x="128.9" y="100.6">14</text>
<text x="156.9" y="100.6">17</text>
<text x="156.9" y="98">18</text>
<text x="128.9" y="103.1">15</text>
<text x="128.9" y="105.7">16</text>
<text x="128.9" y="108.2">17</text>
<text x="128.9" y="110.7">18</text>
<text x="128.9" y="113.3">19</text>
<text x="128.9" y="115.8">20</text>
<text x="128.9" y="118.4">21</text>
<text x="128.9" y="120.9">22</text>
<text x="128.9" y="123.4">23</text>
<text x="128.9" y="126">24</text>
<text x="157.4" y="126">7</text>
<text x="157.4" y="123.4">8</text>
<text x="157.4" y="120.9">9</text>
<text x="128.9" y="128.5">25</text>
<text x="128.9" y="131.1">26</text>
<text x="157.4" y="131.1">5</text>
<text x="157.4" y="128.5">6</text>
<text x="128.9" y="133.6">27</text>
<text x="128.9" y="136.1">28</text>
<text x="157.4" y="136.1">3</text>
<text x="157.4" y="133.6">4</text>
<text x="128.9" y="138.7">29</text>
<text x="128.9" y="141.2">30</text>
<text x="157.4" y="141.2">1</text>
<text x="157.4" y="138.7">2</text>
<text x="137.9" y="145.1" transform="rotate(-90 137.9 145.1)">1</text>
<text x="140.5" y="145.1" transform="rotate(-90 140.5 145.1)">2</text>
<text x="143" y="145.1" transform="rotate(-90 143 145.1)">3</text>
<text x="145.5" y="145.1" transform="rotate(-90 145.5 145.1)">4</text>
<text x="148.1" y="145.1" transform="rotate(-90 148.1 145.1)">5</text>
</g>
</svg>
